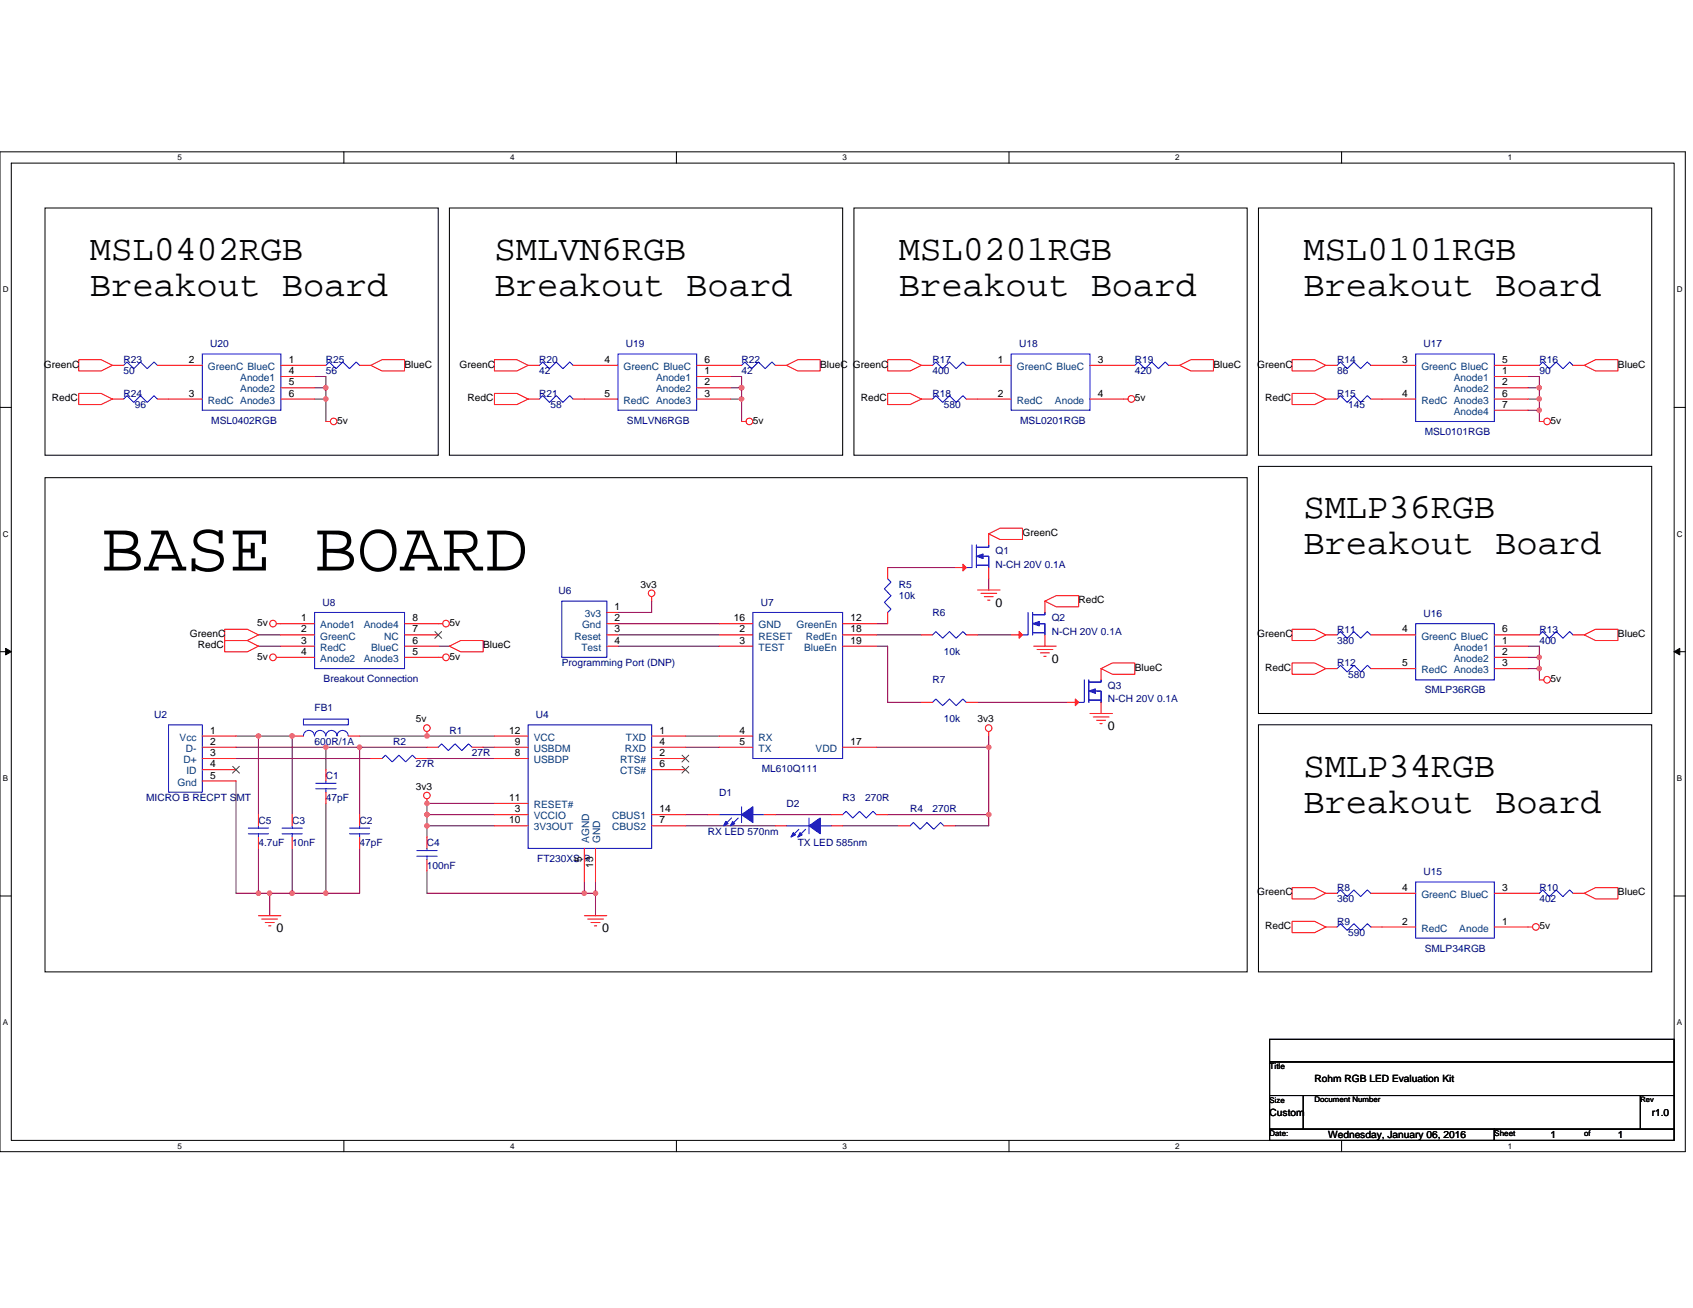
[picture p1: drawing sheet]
<svg xmlns="http://www.w3.org/2000/svg" width="279mm" height="216mm" viewBox="0 0 279 216" stroke-linecap="round" stroke-linejoin="round" font-family="sans-serif">
<path d="M0 25.1h278.1v165h-278.1zM1.9 26.9h274.4v161.3h-274.4z" fill="none" stroke="#000" stroke-width=".17"/>
<g fill="#fff">
<path d="M29.3 25.3h.7v1.4h-.7z"/>
<path d="M29.3 188.4h.7v1.5h-.7z"/>
</g>
<path d="M56.7 25.1v1.8M56.7 188.2v1.9" fill="none" stroke="#000" stroke-width=".17"/>
<g fill="#fff">
<path d="M84.2 25.3h.7v1.4h-.7z"/>
<path d="M84.2 188.4h.7v1.5h-.7z"/>
</g>
<path d="M111.6 25.1v1.8M111.6 188.2v1.9" fill="none" stroke="#000" stroke-width=".17"/>
<g fill="#fff">
<path d="M139.1 25.3h.7v1.4h-.7z"/>
<path d="M139.1 188.4h.7v1.5h-.7z"/>
</g>
<path d="M166.5 25.1v1.8M166.5 188.2v1.9" fill="none" stroke="#000" stroke-width=".17"/>
<g fill="#fff">
<path d="M194 25.3h.7v1.4h-.7z"/>
<path d="M194 188.4h.7v1.5h-.7z"/>
</g>
<path d="M221.4 25.1v1.8M221.4 188.2v1.9" fill="none" stroke="#000" stroke-width=".17"/>
<g fill="#fff">
<path d="M248.8 25.3h.8v1.4h-.8z"/>
<path d="M248.8 188.4h.8v1.5h-.8z"/>
<path d="M.5 47.1h.9v1.4h-.9z"/>
<path d="M276.8 47.1h.9v1.4h-.9z"/>
<path d="M.5 87.4h.9v1.5h-.9z"/>
<path d="M276.8 87.4h.9v1.5h-.9z"/>
</g>
<path d="M0 67.2h1.9M276.3 67.2h1.9" fill="none" stroke="#000" stroke-width=".17"/>
<g fill="#fff">
<path d="M.5 127.7h.8v1.5h-.8z"/>
<path d="M276.8 127.7h.8v1.5h-.8z"/>
</g>
<path d="M0 107.6h1.9M276.3 107.6h1.9" fill="none" stroke="#000" stroke-width=".17"/>
<path d="M.9 107l1 .6-1 .5zM276.3 107.6l.9-.6v1.1z" fill="#000" stroke="#000" stroke-width=".17"/>
<g fill="#fff">
<path d="M.5 168h.8v1.5h-.8z"/>
<path d="M276.8 168h.8v1.5h-.8z"/>
</g>
<g fill="none" stroke="#000" stroke-width=".17">
<path d="M7.4 34.3h64.9v40.8h-64.9zM74.2 34.3h64.9v40.8h-64.9zM140.9 34.3h64.9v40.8h-64.9zM207.7 34.3h64.9v40.8h-64.9zM7.4 78.8h198.4v81.6h-198.4zM207.7 77h64.9v40.8h-64.9zM207.7 119.6h64.9v40.8h-64.9zM0 147.9h1.9M276.3 147.9h1.9M209.5 171.6h66.8v3.7h-66.8zM209.5 175.3h66.8v5.5h-66.8zM209.5 180.8h5.6v5.6h-5.6z"/>
<path d="M209.5 186.4h37.1v1.8h-37.1zM215.1 180.8h55.6v5.6h-55.6zM246.6 186.4h29.7v1.8h-29.7zM270.7 180.8h5.6v5.6h-5.6z"/>
</g>
<g fill="none" stroke="#800040" stroke-width=".17">
<path d="M51.9 62.1h1.9v1.9M51.9 64h1.9M51.9 65.9h1.9M53.8 65.9v3.7M53.8 64v1.9M120.5 62.1h1.9v1.9M120.5 64h1.9M120.5 65.9h1.9M122.4 65.9v3.7M122.4 64v1.9M252.2 62.1h1.8v1.9M252.2 64h1.8"/>
<path d="M252.2 65.9h1.8M252.2 67.7h1.8M254 67.7v1.9M254 64v1.9M254 65.9v1.8M107.5 99.2v1.9h-5.5M146.5 93.7h11.1M163.2 95.5v1.9M42.7 104.8h3.7M42.7 106.7h3.7M72.3 106.7h1.9M102 106.7h16.7"/>
<path d="M102 104.8h16.7M102 103h16.7M144.6 104.8h7.5M144.6 106.7h1.9v9.2h5.6M144.6 103h1.9M161.3 115.9h14.8M161.3 104.8h5.6M252.2 110.4h1.8M252.2 108.5h1.8M252.2 106.7h1.8v1.8M254 110.4v1.8M254 108.5v1.9"/>
<path d="M38.9 128.9v18.5h3.8M38.9 121.5h3.8M38.9 125.2h22.3M38.9 123.3h14.9v3.7M42.7 121.5h5.5v13M42.7 121.5v13M53.8 123.3h5.6v11.2M53.8 132.6v14.8M59.4 121.5h22.2M59.4 123.3h11.1M70.5 136.3v1.9M70.5 125.2h11.1"/>
<path d="M70.5 134.5h11.1M70.5 136.3h11.1M70.5 134.5v1.8M79.7 123.3h1.9M81.6 132.6h-11.1v1.9M113.1 136.3h14.9M113.1 121.5h5.6M113.1 123.3h5.6M113.1 134.5h3.7M128 134.5h9.2M139.1 136.3h9.2M144.6 123.3h18.6"/>
<path d="M146.5 134.5h16.7M163.2 123.3v11.2M163.2 121.5v1.8M163.2 134.5v1.8h-5.6M42.7 147.4h1.8M42.7 140v7.4M44.5 147.4v3.8M44.5 147.4h3.7M48.2 140v7.4M48.2 147.4h5.6M59.4 140v7.4h-5.6M70.5 143.7v3.7h25.9"/>
<path d="M96.4 145.6v1.8M96.4 147.4h1.9M98.3 145.6v5.6"/>
</g>
<g fill="#f0f" stroke="#f0f" stroke-width=".17">
<circle cx="98.3" cy="147.4" r=".37"/>
<circle cx="96.4" cy="147.4" r=".37"/>
<circle cx="70.5" cy="121.5" r=".36"/>
<circle cx="59.3" cy="123.3" r=".36"/>
<circle cx="53.8" cy="123.3" r=".36"/>
<circle cx="48.2" cy="121.5" r=".37"/>
<circle cx="44.5" cy="147.4" r=".37"/>
<circle cx="53.8" cy="147.4" r=".37"/>
<circle cx="48.2" cy="147.4" r=".38"/>
<circle cx="163.2" cy="134.4" r=".36"/>
<circle cx="70.5" cy="132.6" r=".36"/>
<circle cx="70.5" cy="134.4" r=".36"/>
<circle cx="70.5" cy="136.3" r=".36"/>
<circle cx="163.2" cy="123.3" r=".36"/>
<circle cx="42.6" cy="121.5" r=".36"/>
<circle cx="42.6" cy="147.4" r=".37"/>
<circle cx="254" cy="110.3" r=".37"/>
<circle cx="254" cy="67.7" r=".36"/>
<circle cx="122.4" cy="64" r=".38"/>
<circle cx="122.4" cy="65.8" r=".37"/>
<circle cx="53.8" cy="64" r=".37"/>
<circle cx="53.8" cy="65.8" r=".36"/>
<circle cx="254" cy="64" r=".37"/>
<circle cx="254" cy="65.8" r=".36"/>
<circle cx="254" cy="108.5" r=".36"/>
</g>
<g fill="none" stroke="#f00" stroke-width=".17">
<path d="M13 59.4h3.7l1.8 .9-1.8 .9h-3.7zM81.6 59.4h3.7l1.9 .9-1.9 .9h-3.7zM146.5 59.4h3.7l1.9 .9-1.9 .9h-3.7zM213.2 59.4h3.8l1.8 .9-1.8 .9h-3.8zM13 64.9h3.7l1.8 1-1.8 .9h-3.7zM18.5 65.9h1.9M18.5 60.3h1.9M26 65.9h7.4M26 60.3h7.4M46.4 60.3h7.4M46.4 62.1h5.5M46.4 64h5.5"/>
<path d="M46.4 65.9h5.5M53.8 69.6h.7M59.4 60.3h1.8M61.2 60.3l1.9-.9h3.7v1.8h-3.7zM81.6 64.9h3.7l1.9 1-1.9 .9h-3.7zM87.2 65.9h1.8M87.2 60.3h1.8M94.6 65.9h7.4M94.6 60.3h7.4M115 60.3h7.4M115 62.1h5.5M115 64h5.5"/>
<path d="M115 65.9h5.5M122.4 69.6h.7M128 60.3h1.8M129.8 60.3l1.9-.9h3.7v1.8h-3.7zM146.5 64.9h3.7l1.9 1-1.9 .9h-3.7zM152.1 65.9h1.8M152.1 60.3h1.8M159.5 65.9h7.4M159.5 60.3h7.4M179.9 65.9h6.3M179.9 60.3h7.4M192.8 60.3h1.9"/>
<path d="M194.7 60.3l1.9-.9h3.7v1.8h-3.7zM213.2 64.9h3.8l1.8 1-1.8 .9h-3.8zM218.8 65.9h1.9M218.8 60.3h1.9M226.2 60.3h7.4M226.2 65.9h7.4M246.6 60.3h7.4M246.6 62.1h5.6M246.6 64h5.6M246.6 65.9h5.6M246.6 67.7h5.6M254 69.6h.8"/>
<path d="M259.6 60.3h1.9M261.5 60.3l1.8-.9h3.7v1.8h-3.7zM107.5 98.5v.7M146.5 93.7v1.8M157.6 93.7h1.9M161.3 97.4h3.7M161.9 97.9h2.6M162.4 98.5h1.5M163 99.1h.4M163.2 88.1l1.8-.9h3.7v1.8h-3.7zM163.2 93.7v1.8M163.2 88.1v1.9"/>
<path d="M172.4 99.2l1.9-.9h3.7v1.9h-3.7zM172.4 99.2v1.9M37.1 103.9h3.7l1.9 .9-1.9 .9h-3.7zM37.1 105.7h3.7l1.9 1-1.9 .9h-3.7zM45.6 103h6.3M45.6 108.5h6.3M46.4 104.8h5.5M46.4 106.7h5.5M66.8 103h6.3M66.8 108.5h6.3M66.8 106.7h5.5M66.8 104.8h5.5"/>
<path d="M74.2 106.7l1.8-1h3.7v1.9h-3.7zM100.1 101.1h1.9M100.1 103h1.9M100.1 104.8h1.9M100.1 106.7h1.9M118.7 103h5.5M118.7 104.8h5.5M118.7 106.7h5.5M139.1 106.7h5.5M139.1 104.8h5.5M139.1 103h5.5M146.5 101.1v1.9"/>
<path d="M152.1 104.8h1.8M152.1 115.9h1.8M159.5 104.8h1.8M159.5 115.9h1.8M166.9 104.8h1.8M170.6 106.7h3.7M171.2 107.2h2.6M171.7 107.8h1.5M172.3 108.3h.3M172.4 104.8v1.9M176.1 115.9h1.9M179.9 117.8h3.7"/>
<path d="M180.4 118.3h2.6M181 118.9h1.5M181.5 119.4h.4M181.7 110.4l1.9-1h3.7v1.9h-3.7zM181.7 115.9v1.9M181.7 110.4v1.8M213.2 103.9h3.8l1.8 .9-1.8 .9h-3.8zM213.2 109.4h3.8l1.8 1-1.8 .9h-3.8zM218.8 110.4h1.9M218.8 104.8h1.9M226.2 104.8h7.4M226.2 110.4h7.4"/>
<path d="M246.6 104.8h7.4M246.6 106.7h5.6M246.6 108.5h5.6M246.6 110.4h5.6M254 112.2h.8M259.6 104.8h1.9M261.5 104.8l1.8-.9h3.7v1.8h-3.7zM33.4 121.5h5.5M33.4 123.3h5.5M33.4 125.2h5.5M33.4 127h5.5M33.4 128.9h5.5"/>
<path d="M42.7 134.5v1.8M42.7 138.2v1.8M48.2 134.5v1.8M48.2 138.2v1.8M48.2 121.5h1.9M53.8 127v1.9M53.8 130.8v1.8M57.5 121.5h1.9M59.4 134.5v1.8M59.4 138.2v1.8M61.2 125.2h1.9M68.6 125.2h1.9"/>
<path d="M70.5 123.3h1.8M70.5 131.9v.7M70.5 120.8v.7M70.5 138.2v1.8M77.9 123.3h1.8M81.6 121.5h5.6M81.6 123.3h5.6M81.6 125.2h5.6M81.6 132.6h5.6M81.6 134.5h5.6M81.6 136.3h5.6M107.5 121.5h5.6"/>
<path d="M107.5 123.3h5.6M107.5 125.2h5.6M107.5 127h5.6M107.5 134.5h5.6M107.5 136.3h5.6M116.8 134.5h1.9M118.7 121.5h5.5M118.7 123.3h5.5M126.1 134.5h1.9M128 136.3h1.8M137.2 136.3h1.9M137.2 134.5h1.9"/>
<path d="M139.1 123.3h5.5M144.6 134.5h1.9M148.3 136.3h1.9M155.8 136.3h1.8M163.2 120.8v.7M42.7 151.2h3.7M43.2 151.7h2.6M43.8 152.3h1.5M44.3 152.8h.4M70.5 141.9v1.8M96.4 151.2h3.7M96.4 140v5.6"/>
<path d="M97 151.7h2.6M97.5 152.3h1.5M98.1 152.8h.4M98.3 140v5.6M213.2 146.5h3.8l1.8 .9-1.8 1h-3.8zM213.2 152.1h3.8l1.8 .9-1.8 .9h-3.8zM218.8 147.4h1.9M218.8 153h1.9M226.2 147.4h7.4M226.2 153h7.4M246.6 153h6.3M246.6 147.4h7.4"/>
<path d="M259.6 147.4h1.9M261.5 147.4l1.8-.9h3.7v1.9h-3.7z"/>
<circle cx="55.1" cy="69.6" r=".54"/>
<circle cx="123.7" cy="69.6" r=".55"/>
<circle cx="186.7" cy="65.8" r=".55"/>
<circle cx="255.3" cy="69.6" r=".54"/>
<circle cx="107.5" cy="97.9" r=".54"/>
<circle cx="45" cy="102.9" r=".55"/>
<circle cx="45" cy="108.5" r=".55"/>
<circle cx="73.6" cy="102.9" r=".55"/>
<circle cx="73.6" cy="108.5" r=".55"/>
<circle cx="255.3" cy="112.2" r=".55"/>
<circle cx="70.4" cy="120.2" r=".55"/>
<circle cx="70.5" cy="131.3" r=".54"/>
<circle cx="163.2" cy="120.2" r=".55"/>
<circle cx="253.5" cy="153" r=".55"/>
</g>
<g fill="none" stroke="#00f" stroke-width=".17">
<path d="M33.4 58.4h13v9.3h-13zM102 58.4h13v9.3h-13zM166.9 58.4h13v9.3h-13zM233.6 58.4h13v11.2h-13zM20.4 65.9l.6-.6 1.1 1.1 1.1-1.1 1.1 1.1 1.1-1.1 .6 .6M20.4 60.3l.6-.5 1.1 1.1 1.1-1.1 1.1 1.1 1.1-1.1 .6 .5M53.8 60.3l.5-.5 1.2 1.1 1.1-1.1 1.1 1.1 1.1-1.1 .6 .5M89 65.9l.6-.6 1.1 1.1 1.1-1.1 1.1 1.1 1.1-1.1 .6 .6M89 60.3l.6-.5 1.1 1.1 1.1-1.1 1.1 1.1 1.1-1.1 .6 .5M122.4 60.3l.5-.5 1.2 1.1 1.1-1.1 1.1 1.1 1.1-1.1 .6 .5M153.9 65.9l.6-.6 1.1 1.1 1.1-1.1 1.1 1.1 1.1-1.1 .6 .6M153.9 60.3l.6-.5 1.1 1.1 1.1-1.1 1.1 1.1 1.1-1.1 .6 .5"/>
<path d="M187.3 60.3l.5-.5 1.2 1.1 1.1-1.1 1.1 1.1 1.1-1.1 .5 .5M220.7 65.9l.5-.6 1.1 1.1 1.1-1.1 1.2 1.1 1.1-1.1 .5 .6M220.7 60.3l.5-.5 1.1 1.1 1.1-1.1 1.2 1.1 1.1-1.1 .5 .5M254 60.3l.6-.5 1.1 1.1 1.1-1.1 1.1 1.1 1.1-1.1 .6 .5M92.7 99.2h7.4v9.3h-7.4zM146.5 95.5l.5 .6-1.1 1.1 1.1 1.1-1.1 1.1 1.1 1.1-.5 .6M160.4 90v3.7h-.9M161.1 90v3.7M161.1 93.3h2.1M161.3 93.3h1.7M161.3 90.3h1.9v-.3v.3h-2.1M162.1 91.8h1.1v1.9v-1.9h-.8"/>
<path d="M27.8 119.6h5.6v11.2h-5.6zM50.1 118.7h7.4v.9h-7.4zM51.9 101.1h14.9v9.3h-14.9zM87.2 119.6h20.3v20.4h-20.3zM124.2 101.1h14.9v24.1h-14.9zM153.9 104.8l.6-.6 1.1 1.1 1.1-1.1 1.1 1.1 1.1-1.1 .6 .6M153.9 115.9l.6-.5 1.1 1.1 1.1-1.1 1.1 1.1 1.1-1.1 .6 .5M169.7 101.1v3.7h-1M170.4 101.1v3.7M170.4 104.4h2M170.4 101.5h2v-.4v.4h-1.8M170.6 104.4h1.7"/>
<path d="M171.3 103h1.1v1.8v-1.8h-.7M178.9 112.2v3.7h-.9M179.7 115.5h2M179.7 112.6h2v-.4v.4h-1.8M179.7 112.2v3.7M179.9 115.5h1.6M180.6 114.1h1.1v1.8v-1.8h-.7M220.7 110.4l.5-.6 1.1 1.1 1.1-1.1 1.2 1.1 1.1-1.1 .5 .6M220.7 104.8l.5-.6 1.1 1.1 1.1-1.1 1.2 1.1 1.1-1.1 .5 .6M233.6 103h13v9.2h-13zM254 104.8l.6-.6 1.1 1.1 1.1-1.1 1.1 1.1 1.1-1.1 .6 .6M41 137.6h3.3"/>
<path d="M41 136.7h3.3M42.7 136.3v.4M42.7 137.6v.6M46.5 137.6h3.4M46.5 136.7h3.4M48.2 136.3v.4M48.2 137.6v.6M52.1 130.2h3.4M52.1 129.3h3.4M53.8 121.5a.93 .93 0 0 0-1-.9 .93 .93 0 0 0-.9 .9 .91 .91 0 0 0-.9-.9 .91 .91 0 0 0-.9 .9M53.8 128.9v.4M53.8 130.2v.6"/>
<path d="M57.5 121.5a.93 .93 0 0 0-1-.9 .93 .93 0 0 0-.9 .9 .91 .91 0 0 0-.9-.9 .91 .91 0 0 0-.9 .9M57.7 137.6h3.3M57.7 136.7h3.3M59.4 136.3v.4M59.4 137.6v.6M63.1 125.2l.5-.5 1.1 1.1 1.1-1.1 1.2 1.1 1.1-1.1 .5 .5M72.3 123.3l.6-.5 1.1 1.1 1.1-1.1 1.1 1.1 1.1-1.1 .6 .5M118.7 134.5h3.7M120.7 135l-1.1 1.1M121.8 135l-1.1 1.1M122.4 133.2v2.6M124.2 134.5h1.9"/>
<path d="M129.8 136.3h3.7M131.8 136.9l-1.1 1.1M132.9 136.9l-1.1 1.1M133.5 135v2.6M135.4 136.3h1.8M139.1 134.5l.5-.6 1.1 1.1 1.2-1.1 1.1 1.1 1.1-1.1 .5 .6M150.2 136.3l.5-.5 1.2 1.1 1.1-1.1 1.1 1.1 1.1-1.1 .6 .5M68.8 141.3h3.3M68.8 140.4h3.3M70.5 140v.4M70.5 141.3v.6M220.7 147.4l.5-.5 1.1 1.1 1.1-1.1 1.2 1.1 1.1-1.1 .5 .5"/>
<path d="M220.7 153l.5-.5 1.1 1.1 1.1-1.1 1.2 1.1 1.1-1.1 .5 .5M233.6 145.6h13v9.3h-13zM254 147.4l.6-.5 1.1 1.1 1.1-1.1 1.1 1.1 1.1-1.1 .6 .5"/>
</g>
<g fill="#00f" stroke="#00f" stroke-width=".17">
<path d="M122.4 134.5l1.8-1.3v2.6z" fill-rule="evenodd"/>
<path d="M119.8 135.6l.4 .4-.8 .3z" fill-rule="evenodd"/>
<path d="M120.9 135.6l.4 .4-.8 .3z" fill-rule="evenodd"/>
<path d="M179.7 114.1l1.1-.4v.7z" fill-rule="evenodd"/>
<path d="M161.1 91.8l1.1-.4v.8z" fill-rule="evenodd"/>
<path d="M170.4 103l1.1-.4v.7z" fill-rule="evenodd"/>
<path d="M133.5 136.3l1.9-1.3v2.6z" fill-rule="evenodd"/>
<path d="M130.9 137.4l.4 .4-.8 .4z" fill-rule="evenodd"/>
<path d="M132 137.4l.4 .4-.7 .4z" fill-rule="evenodd"/>
</g>
<path d="M71.8 104.2l1.1 1.2M72.9 104.2l-1.1 1.2M38.4 126.5l1.1 1.1M39.5 126.5l-1.1 1.1M112.6 124.7l1.1 1.1M112.6 126.5l1.1 1.1M113.7 124.7l-1.2 1.1M113.7 126.5l-1.2 1.1" fill="none" stroke="#804000" stroke-width=".17"/>
<g fill="#f00" stroke="#f00" stroke-width=".17">
<path d="M177.5 115.4l.5 .5-.5 .6z"/>
<path d="M158.9 93.1l.6 .6-.6 .5z"/>
<path d="M168.2 104.2l.5 .6-.5 .5z"/>
</g>
<text font-size="11.7" x="16.7" y="94.2">BASE BOARD</text>
<g font-size="5.9">
<text x="14.8" y="42.9">MSL0402RGB</text>
<text x="81.6" y="42.9">SMLVN6RGB</text>
<text x="148.3" y="42.9">MSL0201RGB</text>
<text x="215.1" y="42.9">MSL0101RGB</text>
<text x="14.8" y="48.9">Breakout Board</text>
<text x="81.6" y="48.9">Breakout Board</text>
<text x="148.3" y="48.9">Breakout Board</text>
<text x="215.1" y="48.9">Breakout Board</text>
<text x="215.1" y="85.6">SMLP36RGB</text>
<text x="215.1" y="91.5">Breakout Board</text>
<text x="215.1" y="128.2">SMLP34RGB</text>
<text x="215.1" y="134.2">Breakout Board</text>
</g>
<g font-size="2">
<text x="164.3" y="100.1">0</text>
<text x="173.6" y="109.4">0</text>
<text x="182.8" y="120.5">0</text>
<text x="45.6" y="153.9">0</text>
<text x="99.4" y="153.9">0</text>
</g>
<g font-size="1.7" fill="#000080">
<text x="20.4" y="59.9">R23</text>
<text x="34.7" y="57.3">U20</text>
<text x="53.8" y="59.9">R25</text>
<text x="89" y="59.9">R20</text>
<text x="103.3" y="57.3">U19</text>
<text x="122.4" y="59.9">R22</text>
<text x="153.9" y="59.9">R17</text>
<text x="168.2" y="57.3">U18</text>
<text x="187.3" y="59.9">R19</text>
<text x="220.7" y="59.9">R14</text>
<text x="234.9" y="57.3">U17</text>
<text x="254" y="59.9">R16</text>
<text x="20.4" y="65.5">R24</text>
<text x="20.4" y="61.8">50</text>
<text x="53.8" y="61.8">56</text>
<text x="89" y="65.5">R21</text>
<text x="89" y="61.8">42</text>
<text x="122.4" y="61.8">42</text>
<text x="153.9" y="65.5">R18</text>
<text x="153.9" y="61.8">400</text>
<text x="187.3" y="61.8">420</text>
<text x="220.7" y="65.5">R15</text>
<text x="220.7" y="61.8">86</text>
<text x="254" y="61.8">90</text>
<text x="22.3" y="67.4">96</text>
<text x="34.9" y="69.9">MSL0402RGB</text>
<text x="90.9" y="67.4">58</text>
<text x="103.5" y="69.9">SMLVN6RGB</text>
<text x="155.8" y="67.4">580</text>
<text x="168.4" y="69.9">MSL0201RGB</text>
<text x="222.5" y="67.4">145</text>
<text x="235.1" y="71.8">MSL0101RGB</text>
<text x="164.3" y="91.4">Q1</text>
<text x="164.3" y="93.7">N-CH 20V 0.1A</text>
<text x="53.2" y="100">U8</text>
<text x="92.2" y="98.1">U6</text>
<text x="125.5" y="100">U7</text>
<text x="148.3" y="97">R5</text>
<text x="148.3" y="98.9">10k</text>
<text x="153.9" y="101.6">R6</text>
<text x="234.9" y="101.8">U16</text>
<text x="173.6" y="102.6">Q2</text>
<text x="173.6" y="104.8">N-CH 20V 0.1A</text>
<text x="220.7" y="104.4">R11</text>
<text x="220.7" y="106.3">380</text>
<text x="254" y="104.4">R13</text>
<text x="254" y="106.3">400</text>
<text x="53.4" y="112.6">Breakout Connection</text>
<text x="92.7" y="110">Programming Port (DNP)</text>
<text x="153.9" y="112.8">R7</text>
<text x="155.8" y="108.1">10k</text>
<text x="182.8" y="113.7">Q3</text>
<text x="220.7" y="110">R12</text>
<text x="222.5" y="111.8">580</text>
<text x="25.4" y="118.5">U2</text>
<text x="51.9" y="117.4">FB1</text>
<text x="88.5" y="118.5">U4</text>
<text x="155.8" y="119.3">10k</text>
<text x="182.8" y="115.9">N-CH 20V 0.1A</text>
<text x="235.1" y="114.4">SMLP36RGB</text>
<text x="51.9" y="123">600R/1A</text>
<text x="64.9" y="123">R2</text>
<text x="74.2" y="121.1">R1</text>
<text x="77.9" y="124.8">27R</text>
<text x="53.8" y="128.5">C1</text>
<text x="68.6" y="126.7">27R</text>
<text x="118.7" y="131.3">D1</text>
<text x="125.7" y="127.4">ML610Q111</text>
<text x="24.1" y="132.2">MICRO B RECPT SMT</text>
<text x="42.7" y="136">C5</text>
<text x="48.2" y="136">C3</text>
<text x="53.8" y="132.2">47pF</text>
<text x="59.4" y="136">C2</text>
<text x="116.8" y="137.8">RX LED 570nm</text>
<text x="129.8" y="133.2">D2</text>
<text x="139.1" y="132.2">R3</text>
<text x="142.8" y="132.2">270R</text>
<text x="150.2" y="134.1">R4</text>
<text x="153.9" y="134.1">270R</text>
<text x="42.7" y="139.7">4.7uF</text>
<text x="48.2" y="139.7">10nF</text>
<text x="59.4" y="139.7">47pF</text>
<text x="70.5" y="139.7">C4</text>
<text x="70.5" y="143.4">100nF</text>
<text x="88.6" y="142.3">FT230XS-R</text>
<text x="131.7" y="139.7">TX LED 585nm</text>
<text x="220.7" y="147.1">R8</text>
<text x="220.7" y="148.9">360</text>
<text x="234.9" y="144.5">U15</text>
<text x="254" y="147.1">R10</text>
<text x="254" y="148.9">402</text>
<text x="220.7" y="152.6">R9</text>
<text x="222.5" y="154.5">590</text>
<text x="235.1" y="157.1">SMLP34RGB</text>
</g>
<g font-size="1.7">
<text x="31.2" y="59.9">2</text>
<text x="47.6" y="59.9">1</text>
<text x="99.8" y="59.9">4</text>
<text x="116.3" y="59.9">6</text>
<text x="164.7" y="59.9">1</text>
<text x="181.2" y="59.9">3</text>
<text x="231.4" y="59.9">3</text>
<text x="247.9" y="59.9">5</text>
<text x="7.2" y="60.7">GreenC</text>
<text x="31.2" y="65.5">3</text>
<text x="47.6" y="61.7">4</text>
<text x="47.6" y="63.6">5</text>
<text x="47.6" y="65.5">6</text>
<text x="66.8" y="60.7">BlueC</text>
<text x="75.8" y="60.7">GreenC</text>
<text x="99.8" y="65.5">5</text>
<text x="116.3" y="61.7">1</text>
<text x="116.3" y="63.6">2</text>
<text x="116.3" y="65.5">3</text>
<text x="135.4" y="60.7">BlueC GreenC</text>
<text x="164.7" y="65.5">2</text>
<text x="181.2" y="65.5">4</text>
<text x="200.3" y="60.7">BlueC</text>
<text x="207.5" y="60.7">GreenC</text>
<text x="231.4" y="65.5">4</text>
<text x="247.9" y="61.7">1</text>
<text x="247.9" y="63.6">2</text>
<text x="247.9" y="65.5">6</text>
<text x="267" y="60.7">BlueC</text>
<text x="8.5" y="66.2">RedC</text>
<text x="55.6" y="69.9">5v</text>
<text x="77.2" y="66.2">RedC</text>
<text x="124.2" y="69.9">5v</text>
<text x="142" y="66.2">RedC</text>
<text x="187.3" y="66.2">5v</text>
<text x="208.8" y="66.2">RedC</text>
<text x="247.9" y="67.3">7</text>
<text x="255.9" y="69.9">5v</text>
<text x="168.7" y="88.5">GreenC</text>
<text x="101.4" y="100.7">1</text>
<text x="105.7" y="97">3v3</text>
<text x="178" y="99.6">RedC</text>
<text x="31.3" y="105.2">GreenC</text>
<text x="32.6" y="107">RedC</text>
<text x="42.5" y="103.3">5v</text>
<text x="49.7" y="102.6">1</text>
<text x="49.7" y="104.4">2</text>
<text x="49.7" y="106.3">3</text>
<text x="68.1" y="104.4">7</text>
<text x="68.1" y="106.3">6</text>
<text x="68.1" y="102.6">8</text>
<text x="74.2" y="103.3">5v</text>
<text x="79.7" y="107">BlueC</text>
<text x="101.4" y="106.3">4</text>
<text x="101.4" y="104.4">3</text>
<text x="101.4" y="102.6">2</text>
<text x="121.1" y="102.6">16</text>
<text x="122" y="104.4">2</text>
<text x="122" y="106.3">3</text>
<text x="140.4" y="102.6">12</text>
<text x="140.4" y="104.4">18</text>
<text x="140.4" y="106.3">19</text>
<text x="207.5" y="105.2">GreenC</text>
<text x="231.4" y="104.4">4</text>
<text x="247.9" y="106.3">1</text>
<text x="247.9" y="104.4">6</text>
<text x="267" y="105.2">BlueC</text>
<text x="42.5" y="108.9">5v</text>
<text x="49.7" y="108.1">4</text>
<text x="68.1" y="108.1">5</text>
<text x="74.2" y="108.9">5v</text>
<text x="187.3" y="110.7">BlueC</text>
<text x="208.8" y="110.7">RedC</text>
<text x="231.4" y="110">5</text>
<text x="247.9" y="108.1">2</text>
<text x="247.9" y="110">3</text>
<text x="255.9" y="112.6">5v</text>
<text x="68.6" y="119.3">5v</text>
<text x="161.3" y="119.3">3v3</text>
<text x="34.7" y="124.8">3</text>
<text x="34.7" y="121.1">1</text>
<text x="34.7" y="122.9">2</text>
<text x="84" y="121.1">12</text>
<text x="84.9" y="122.9">9</text>
<text x="84.9" y="124.8">8</text>
<text x="108.8" y="124.8">2</text>
<text x="108.8" y="122.9">4</text>
<text x="108.8" y="121.1">1</text>
<text x="122" y="121.1">4</text>
<text x="122" y="122.9">5</text>
<text x="140.4" y="122.9">17</text>
<text x="34.7" y="126.6">4</text>
<text x="34.7" y="128.5">5</text>
<text x="68.6" y="130.4">3v3</text>
<text x="108.8" y="126.6">6</text>
<text x="84" y="132.2">11</text>
<text x="84" y="135.9">10</text>
<text x="84.9" y="134.1">3</text>
<text x="108.8" y="134.1">14</text>
<text x="108.8" y="135.9">7</text>
<text x="96" y="142.3" transform="rotate(-90 96 142.3)">5</text>
<text x="97.9" y="143.2" transform="rotate(-90 97.9 143.2)">13</text>
<text x="207.5" y="147.8">GreenC</text>
<text x="231.4" y="147">4</text>
<text x="247.9" y="147">3</text>
<text x="267" y="147.8">BlueC</text>
<text x="208.8" y="153.4">RedC</text>
<text x="231.4" y="152.6">2</text>
<text x="247.9" y="152.6">1</text>
<text x="254" y="153.4">5v</text>
<text x="217" y="178.6">Rohm RGB LED Evaluation Kit</text>
<text x="209.5" y="184.1">Custom</text>
<text x="272.6" y="184.1">r1.0</text>
<text x="219.2" y="187.9">Wednesday, January 06, 2016</text>
<text x="255.9" y="187.9">1</text>
<text x="267" y="187.9">1</text>
</g>
<g font-size="1.7" fill="#004080">
<text x="34.3" y="61.1">GreenC BlueC</text>
<text x="39.6" y="62.9">Anode1</text>
<text x="39.6" y="64.8">Anode2</text>
<text x="102.9" y="61.1">GreenC BlueC</text>
<text x="108.3" y="62.9">Anode1</text>
<text x="108.3" y="64.8">Anode2</text>
<text x="167.8" y="61.1">GreenC BlueC</text>
<text x="234.6" y="61.1">GreenC BlueC</text>
<text x="239.9" y="62.9">Anode1</text>
<text x="239.9" y="64.8">Anode2</text>
<text x="34.3" y="66.6">RedC Anode3</text>
<text x="102.9" y="66.6">RedC Anode3</text>
<text x="167.8" y="66.6">RedC</text>
<text x="174.1" y="66.6">Anode</text>
<text x="234.6" y="66.6">RedC Anode3</text>
<text x="239.9" y="68.5">Anode4</text>
<text x="96.5" y="101.9">3v3</text>
<text x="52.9" y="103.7">Anode1</text>
<text x="52.9" y="105.6">GreenC</text>
<text x="52.9" y="107.4">RedC</text>
<text x="60" y="103.7">Anode4</text>
<text x="61.3" y="107.4">BlueC</text>
<text x="63.4" y="105.6">NC</text>
<text x="94.8" y="105.6">Reset</text>
<text x="95.9" y="107.4">Test</text>
<text x="96.1" y="103.7">Gnd</text>
<text x="125.2" y="103.7">GND</text>
<text x="125.2" y="105.6">RESET</text>
<text x="125.2" y="107.4">TEST</text>
<text x="131.4" y="103.7">GreenEn</text>
<text x="132.7" y="107.4">BlueEn</text>
<text x="133" y="105.6">RedEn</text>
<text x="234.6" y="105.6">GreenC BlueC</text>
<text x="239.9" y="107.4">Anode1</text>
<text x="52.9" y="109.3">Anode2</text>
<text x="60" y="109.3">Anode3</text>
<text x="234.6" y="111.1">RedC Anode3</text>
<text x="239.9" y="109.3">Anode2</text>
<text x="29.6" y="122.3">Vcc</text>
<text x="30.3" y="126">D+</text>
<text x="30.7" y="124.1">D-</text>
<text x="88.1" y="122.3">VCC</text>
<text x="88.1" y="124.1">USBDM</text>
<text x="88.1" y="126">USBDP</text>
<text x="102.3" y="126">RTS#</text>
<text x="103.1" y="124.1">RXD</text>
<text x="103.3" y="122.3">TXD</text>
<text x="125.2" y="122.3">RX</text>
<text x="125.2" y="124.1">TX</text>
<text x="134.6" y="124.1">VDD</text>
<text x="29.3" y="129.7">Gnd</text>
<text x="30.8" y="127.8">ID</text>
<text x="102.3" y="127.8">CTS#</text>
<text x="88.1" y="133.4">RESET#</text>
<text x="88.1" y="135.2">VCCIO</text>
<text x="88.1" y="137.1">3V3OUT</text>
<text x="101" y="135.2">CBUS1</text>
<text x="101" y="137.1">CBUS2</text>
<text x="97.2" y="139.1" transform="rotate(-90 97.2 139.1)">AGND</text>
<text x="99.1" y="139.1" transform="rotate(-90 99.1 139.1)">GND</text>
<text x="234.6" y="148.2">GreenC BlueC</text>
<text x="234.6" y="153.8">RedC</text>
<text x="240.8" y="153.8">Anode</text>
</g>
<g font-size="1.3">
<text x="29.3" y="26.4">5</text>
<text x="84.2" y="26.4">4</text>
<text x="139.1" y="26.4">3</text>
<text x="194" y="26.4">2</text>
<text x="248.8" y="26.4">1</text>
<text x=".5" y="48.3">D</text>
<text x="276.8" y="48.3">D</text>
<text x=".5" y="88.6">C</text>
<text x="276.8" y="88.6">C</text>
<text x=".5" y="128.9">B</text>
<text x="276.8" y="128.9">B</text>
<text x=".5" y="169.2">A</text>
<text x="276.8" y="169.2">A</text>
<text x="209.5" y="176.5">Title</text>
<text x="209.5" y="182">Size</text>
<text x="217" y="182">Document Number</text>
<text x="29.3" y="189.6">5</text>
<text x="84.2" y="189.6">4</text>
<text x="139.1" y="189.6">3</text>
<text x="194" y="189.6">2</text>
<text x="209.5" y="187.6">Date:</text>
<text x="246.6" y="187.6">Sheet</text>
<text x="248.8" y="189.6">1</text>
<text x="261.5" y="187.6">of</text>
</g>
<text font-size="1.2" x="270.7" y="181.9">Rev</text>
</svg>
